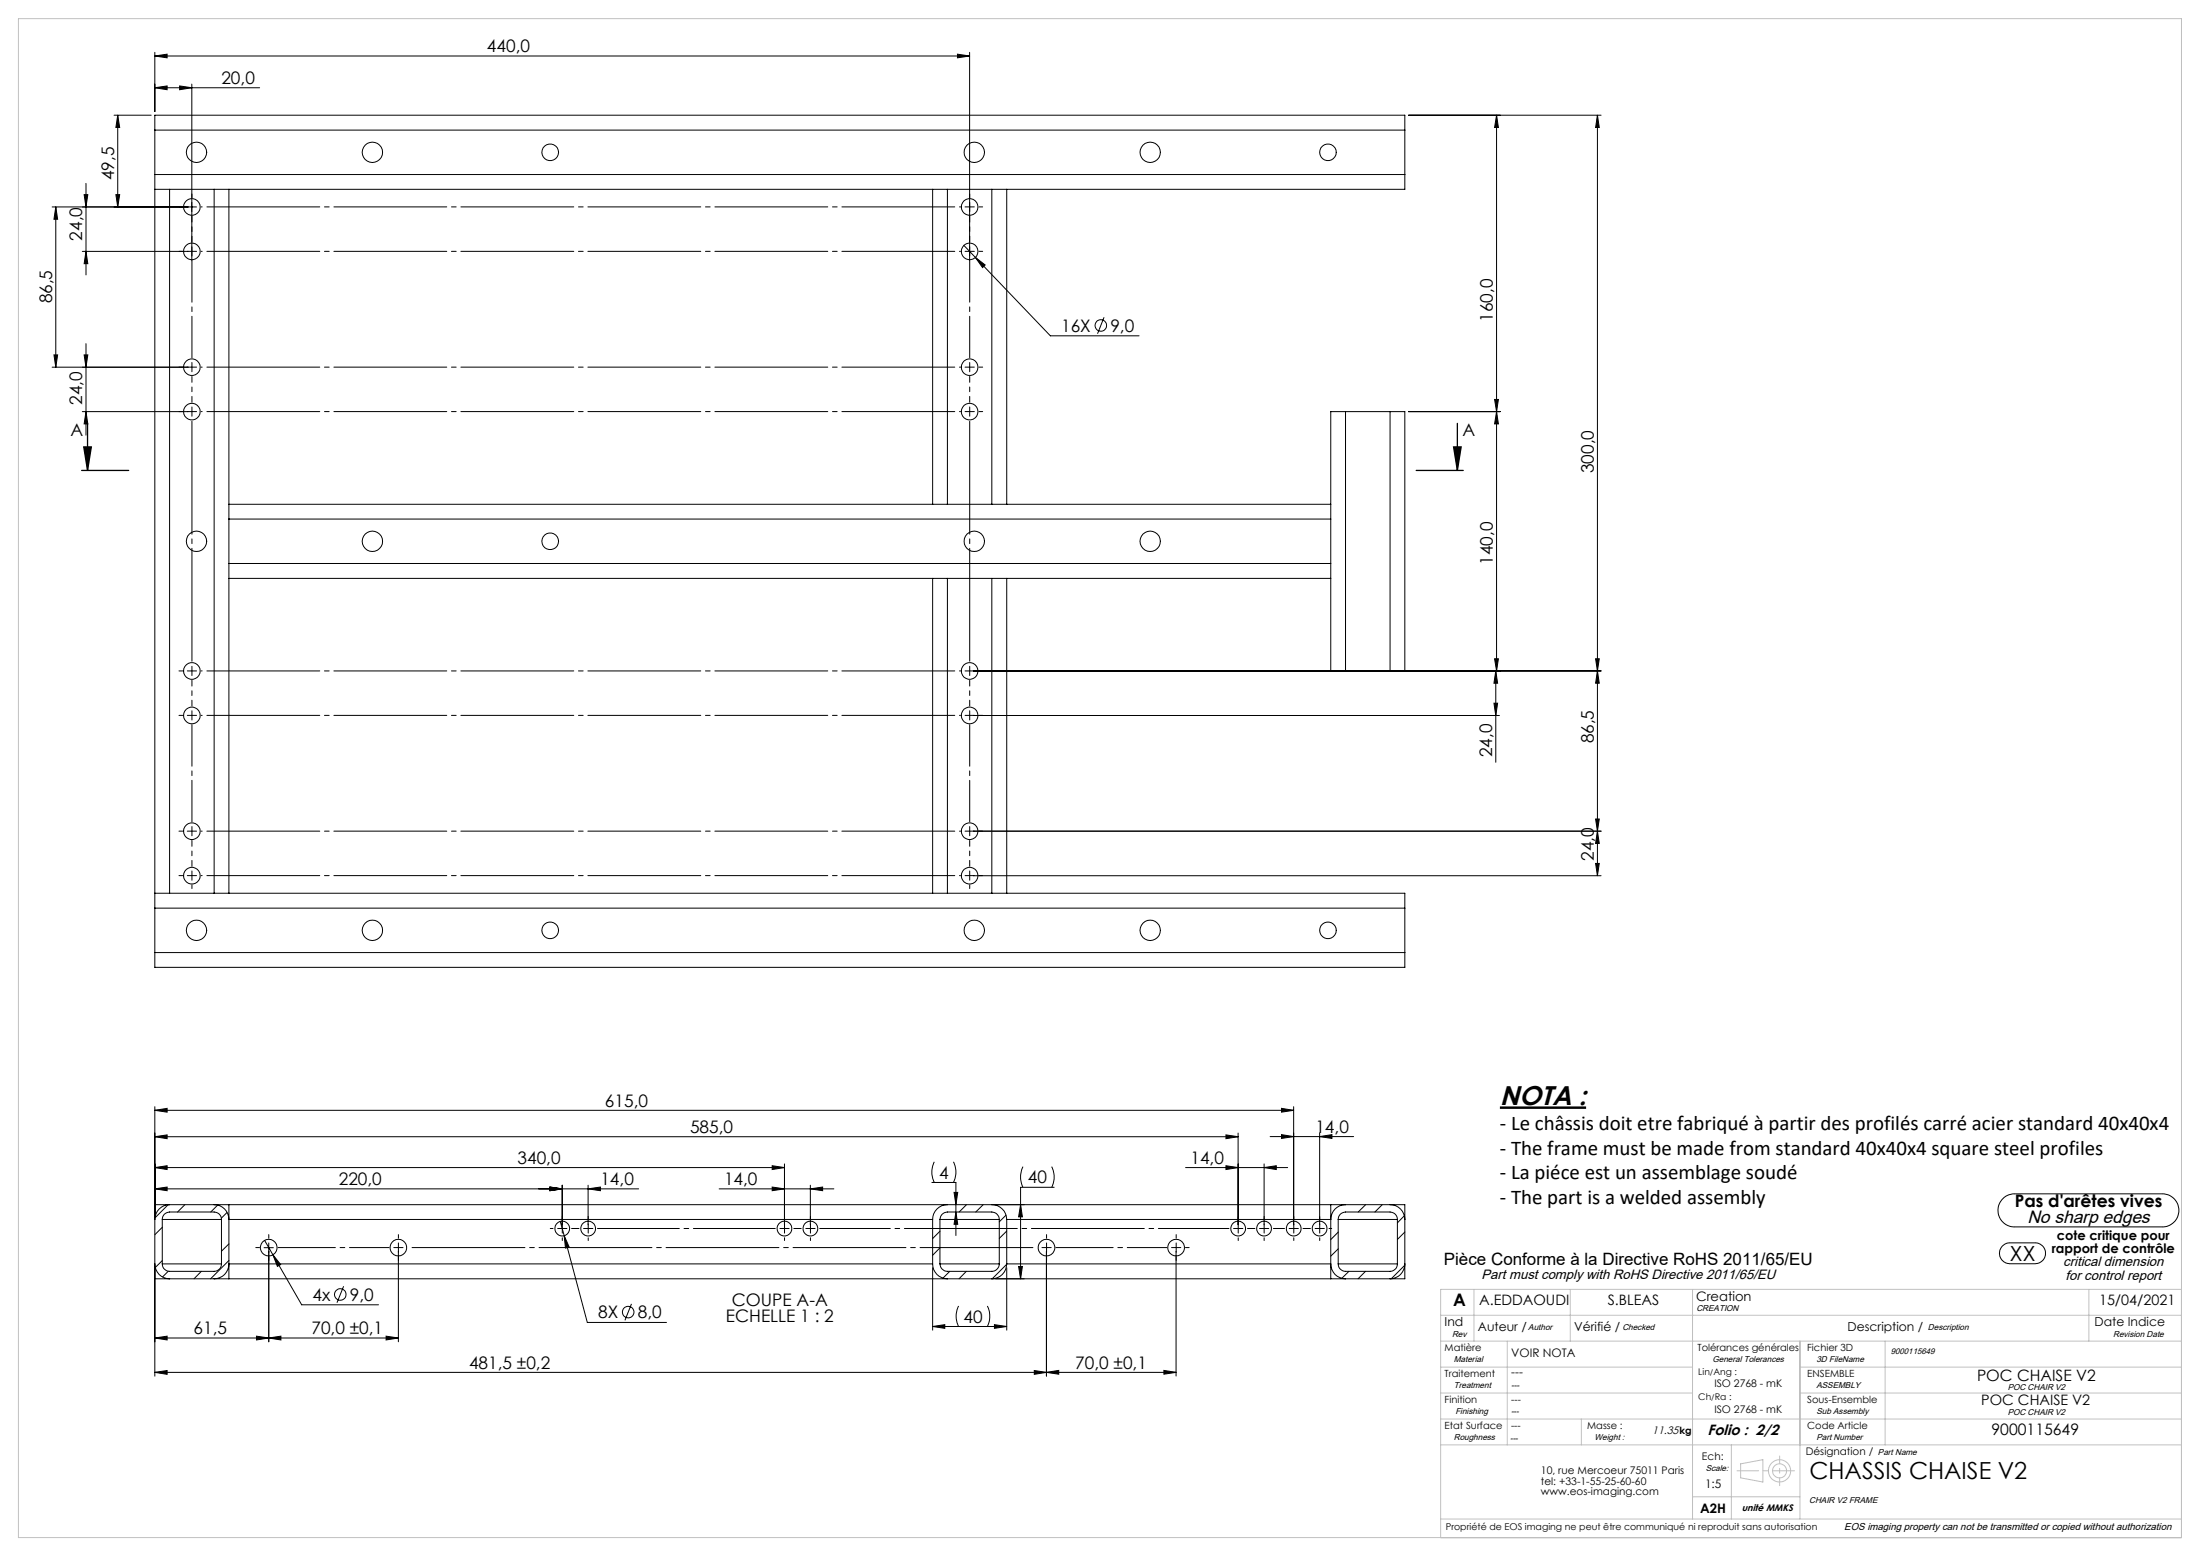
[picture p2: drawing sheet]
<svg xmlns="http://www.w3.org/2000/svg" width="594mm" height="420mm" viewBox="0 0 594 420" stroke-linecap="round" stroke-linejoin="round" font-family="sans-serif">
<g fill="none" stroke="#000" stroke-width=".27">
<path d="M41.8 15.1l3.3-.5v1zM41.8 14.1v16M41.8 15.1h220M258.5 14.6l3.3 .5-3.3 .5zM261.8 14.1v56.3M30.8 31.1h10M31.8 31.1v24.8M31.8 31.1l.5 3.3h-1zM41.8 35.1v-4h337.5v4M41.8 35.1v12M41.8 35.1h337.5M41.8 23.7l3.3-.5v1z"/>
<path d="M41.8 23.7h28.3M48.5 23.2l3.3 .5-3.3 .5zM51.8 22.7v47.7M379.3 35.1v12M380.3 31.1h52M404.1 31.1v150M404.1 31.1l.5 3.3h-1.1zM431.3 31.1l.5 3.3h-1zM431.3 31.1v205.3M14.1 55.9h39M15.1 55.9v43.2M15.1 55.9l.5 3.3h-1z"/>
<path d="M22.7 52.5h1l-.5 3.4zM23.2 49.5v24.7M31.3 52.5h1l-.5 3.4zM41.8 47.1v4M41.8 51.1h4M41.8 51.1v190M41.8 47.1h337.5M45.8 51.1h12M45.8 51.1v190M57.8 51.1h4M57.8 51.1v190M61.8 51.1h190"/>
<path d="M61.8 51.1v85M251.8 51.1h4M251.8 51.1v85M255.8 51.1h12M255.8 51.1v85M267.8 51.1h4M267.8 51.1v85M271.8 51.1v85M379.3 47.1v4h-107.5M22.2 67.9h28.6M23.2 67.9l.5 3.3h-1zM260.2 66.2l23.4 24.4h24"/>
<path d="M263.3 69.5l2.7 2-.7 .7zM14.1 99.1h36.7M14.6 95.8h1l-.5 3.3zM22.7 95.8h1l-.5 3.3zM23.2 92.8v24.7M298.1 85.6l-1.8 4.5M22.2 111.1h28.6M23.2 111.1l.5 3.3h-1zM363.3 111.1h-4v25M363.3 111.1v70h-4v-25M363.3 111.1h12M375.3 111.1h4v70h-4z"/>
<path d="M380.3 111.1h24.8M403.5 107.8h1.1l-.5 3.3zM404.1 111.1l.5 3.3h-1.1zM61.8 136.1v4M61.8 136.1h190M251.8 136.1h4M255.8 136.1h12M267.8 136.1h4M271.8 136.1h87.5M359.3 136.1v4M61.8 152.1v4M61.8 140.1v12"/>
<path d="M61.8 156.1v85M61.8 140.1h297.5M61.8 152.1h297.5M61.8 156.1h190M251.8 156.1h4M251.8 156.1v85M255.8 156.1h12M255.8 156.1v85M267.8 156.1h4M267.8 156.1v85M271.8 156.1v85M271.8 156.1h87.5"/>
<path d="M359.3 152.1v4M359.3 140.1v12M403.5 177.8h1.1l-.5 3.3zM430.8 177.8h1l-.5 3.3zM262.8 181.1h169.5M262.8 193.1h142M403.4 189.8h1l-.5 3.3zM403.9 181.1l.5 3.3h-1zM403.9 181.1v24.7M431.3 181.1l.5 3.3h-1zM262.8 224.3h169.5M262.8 236.4h169.5"/>
<path d="M430.8 221.1h1l-.5 3.2zM430.8 233.1h1l-.5 3.3zM431.3 224.3l.5 3.4h-1zM41.8 257.1v4h337.5v-4M41.8 241.1v4M41.8 241.1h4M41.8 245.1v12M41.8 257.1h337.5M41.8 245.1h337.5M45.8 241.1h12M57.8 241.1h4M61.8 241.1h190"/>
<path d="M251.8 241.1h4M255.8 241.1h12M267.8 241.1h4M271.8 241.1h107.5v4M379.3 245.1v12M41.8 299.7l3.3-.5v1zM41.8 298.7v29.5M41.8 299.7h307.5M346 299.2l3.3 .5-3.3 .5zM349.3 298.7v31.9M41.8 315.2l3.3-.5v1zM41.8 306.8l3.3-.5v1.1z"/>
<path d="M41.8 315.2h170M41.8 306.8h292.5M151.8 319.9v10.7M158.8 319.9v10.7M208.5 314.7l3.3 .5-3.3 .5zM211.8 314.2v16.4M218.8 319.9v10.7M251.6 319.2h6.5v14.3M252.3 313.6a6.1 6.1 0 0 0 0 5.6M257.4 313.6a6.1 6.1 0 0 1 0 5.6M276.2 314.9a6.4 6.4 0 0 0 0 5.6M284 314.9a6.1 6.1 0 0 1 0 5.6"/>
<path d="M320.1 315.2h27.6M331 306.3l3.3 .5-3.3 .6zM331 314.7l3.3 .5-3.3 .5zM334.3 305.8v24.8M341.3 315.2l3.3-.5v1zM341.3 314.2v16.4M342.9 306.8h22.6M346 306.3l3.3 .5-3.3 .5zM356.3 306.8l3.3-.5v1zM356.3 305.8v24.8M41.8 320.9l3.3-.5v1zM41.8 329.2v-4h337.5v4"/>
<path d="M41.8 329.2v12M41.8 320.9h130.6M43.8 329.2a1.99 1.99 0 0 1 2-2.1h12a1.99 1.99 0 0 1 2 2.1M43.8 329.2v12M43.8 329.2h16M43.8 331.3l-2 2M45.4 325.2l-3.6 3.6M45.8 325.2a4 4 0 0 0-4 4M49.9 325.2l-2 1.9M57.8 325.2a4 4 0 0 1 4 4M58.8 325.3l-1.9 1.8M59.8 329.2v12"/>
<path d="M61.3 327.3l-1.5 1.5M61.8 325.2v4M61.8 329.2v12M61.8 329.2h190M61.8 335.8l-2 1.9M71.3 336.8h2.5M71.4 334.8l10.1 17.4h20.7M72.6 335.5v26.7M73.7 338.7l2.1 2.6-.9 .5zM107.6 337.8v24.4M148.5 320.4l3.3 .5-3.3 .5zM151.3 329.7l1 3.8"/>
<path d="M152.3 333.5l1.4 3.1-1 .3zM152.3 333.5l6.3 23.5h21.4M158.8 320.9l3.3-.5v1zM194.2 320.9h30.9M208.5 320.4l3.3 .5-3.3 .5zM218.8 320.9l3.3-.5v1zM251.8 329.2v12M253.8 332.3l-2 2M253.8 336.8l-2 2M253.8 329.2a2.05 2.05 0 0 1 2-2.1h12a2.05 2.05 0 0 1 2 2.1M253.8 329.2v12M253.8 329.2h16"/>
<path d="M255.8 325.2a4 4 0 0 0-4 4M257.6 321.9h1l-.5 3.3zM258.1 327.1l.5 3.4h-1zM260.9 325.2l-1.9 1.9M265.5 325.2l-2 1.9M267.8 325.2a4 4 0 0 1 4 4M269.8 329.2v12M271.6 328l-1.8 1.8M271.8 329.2v12M271.8 332.3l-2 2M271.8 329.2h87.5M275.6 325.2l.4 3.3h-1z"/>
<path d="M282.5 337.8v33.7M284.6 320.5h-9v24.7M317.5 337.8v33.6M359.3 325.2v4M359.3 329.2v12M361.3 332.6l-2 2M361.3 337.1l-2 2M361.3 329.2a1.99 1.99 0 0 1 2-2.1h12a1.99 1.99 0 0 1 2 2.1M361.3 329.2v12M361.3 329.2h16M363.3 325.2a4 4 0 0 0-4 4M368.7 325.2l-2 1.9"/>
<path d="M373.2 325.2l-2 1.9M375.3 325.2a4 4 0 0 1 4 4M377.3 329.2v12M379.2 328.2l-1.9 1.9M379.3 332.5l-2 2.1M379.3 329.2v12M540.6 336.4l.7-.6 1.1-.3h7.1a2.82 2.82 0 0 1 2.8 2.8 2.82 2.82 0 0 1-2.8 2.8h-6.8a2.83 2.83 0 0 1-2.6-1.6 2.83 2.83 0 0 1 .5-3.1zM540.9 323.4l1.2-.8 1.5-.4h40.2a4.5 4.5 0 0 1 4.5 4.5 4.5 4.5 0 0 1-4.5 4.5h-39.9a4.5 4.5 0 0 1-4.1-2.9 4.5 4.5 0 0 1 1.1-4.9zM41.8 341.2a4 4 0 0 0 4 4M41.8 341.2v4h337.5v-4M41.8 342.2v29.3M43.8 341.2a1.99 1.99 0 0 0 2 2h12a1.99 1.99 0 0 0 2-2"/>
<path d="M43.8 341.2h16M43.8 340.3l-1.9 1.8M45.4 343.1l-1.5 1.6M54.4 343.2l-2 2M61.8 341.2a4 4 0 0 1-4 4M61.8 341.2v4M61.8 341.2h190M61.8 340.2l-4.9 5M92.8 347.2l-1.8 4.4M170.5 351.9l-1.8 4.5M251.8 341.2a4 4 0 0 0 4 4M251.8 358.1l3.3-.5v.9z"/>
<path d="M251.8 342.2v16.8M251.8 358.1h20M253.8 341.2a2.05 2.05 0 0 0 2 2h12a2.05 2.05 0 0 0 2-2M253.8 341.2h16M256.4 343.2l-1.8 1.8M258.8 352.5a6.1 6.1 0 0 0 0 5.6M260.9 343.2l-2 2M266.6 352.5a6.4 6.4 0 0 1 0 5.6M268.5 357.6l3.3 .5-3.3 .4zM271.8 341.2a4 4 0 0 1-4 4M271.8 341.2h87.5M271.8 342.2v16.8"/>
<path d="M271.8 341.3l-3.9 3.9M275 341.9h1l-.4 3.3zM359.3 341.2a4 4 0 0 0 4 4M359.3 341.2v4M361.3 341.2a1.99 1.99 0 0 0 2 2h12a1.99 1.99 0 0 0 2-2M361.3 341.2h16M364.2 343.2l-1.9 1.8M368.7 343.2l-2 2M379.3 341.5l-3.6 3.6M379.3 341.2a4 4 0 0 1-4 4M41.8 361.2l3.3-.5v1zM41.8 370.4l3.3-.5v1.1z"/>
<path d="M69.3 360.7l3.3 .5-3.3 .5zM72.6 361.2l3.2-.5v1zM104.2 360.7l3.4 .5-3.4 .5zM107.6 361.2h-65.8M279.3 369.9l3.2 .5-3.2 .6zM282.5 370.4l3.4-.5v1zM314.3 369.9l3.2 .5-3.2 .5zM317.5 370.4h-275.7"/>
<circle cx="51.8" cy="55.9" r="2.24"/>
<circle cx="53.1" cy="41.1" r="2.75"/>
<circle cx="100.5" cy="41.1" r="2.75"/>
<circle cx="148.6" cy="41.1" r="2.25"/>
<circle cx="261.8" cy="55.9" r="2.25"/>
<circle cx="263.1" cy="41.1" r="2.75"/>
<circle cx="310.6" cy="41.1" r="2.75"/>
<circle cx="358.5" cy="41.1" r="2.24"/>
<circle cx="51.8" cy="67.8" r="2.24"/>
<circle cx="261.8" cy="67.9" r="2.25"/>
<circle cx="51.8" cy="99.1" r="2.24"/>
<circle cx="261.8" cy="99.1" r="2.25"/>
<circle cx="297.2" cy="87.9" r="1.55"/>
<circle cx="51.8" cy="111.1" r="2.24"/>
<circle cx="261.8" cy="111.1" r="2.25"/>
<circle cx="53.1" cy="146.1" r="2.75"/>
<circle cx="100.5" cy="146.1" r="2.75"/>
<circle cx="148.5" cy="146.1" r="2.26"/>
<circle cx="263.1" cy="146.1" r="2.75"/>
<circle cx="310.6" cy="146.1" r="2.75"/>
<circle cx="51.8" cy="193.1" r="2.24"/>
<circle cx="51.8" cy="181.1" r="2.25"/>
<circle cx="261.8" cy="193.1" r="2.25"/>
<circle cx="261.8" cy="181.1" r="2.26"/>
<circle cx="51.8" cy="236.4" r="2.24"/>
<circle cx="51.8" cy="224.4" r="2.25"/>
<circle cx="261.8" cy="236.4" r="2.25"/>
<circle cx="261.8" cy="224.4" r="2.26"/>
<circle cx="53.1" cy="251.1" r="2.75"/>
<circle cx="100.5" cy="251.1" r="2.75"/>
<circle cx="148.6" cy="251.1" r="2.25"/>
<circle cx="263.1" cy="251.1" r="2.75"/>
<circle cx="310.6" cy="251.1" r="2.75"/>
<circle cx="358.5" cy="251.1" r="2.24"/>
<circle cx="72.6" cy="336.8" r="2.25"/>
<circle cx="107.6" cy="336.8" r="2.24"/>
<circle cx="151.8" cy="331.6" r="2"/>
<circle cx="158.8" cy="331.6" r="2.01"/>
<circle cx="211.8" cy="331.6" r="2"/>
<circle cx="218.8" cy="331.6" r="2"/>
<circle cx="282.5" cy="336.8" r="2.24"/>
<circle cx="317.6" cy="336.8" r="2.25"/>
<circle cx="334.3" cy="331.6" r="2"/>
<circle cx="341.3" cy="331.6" r="2"/>
<circle cx="349.3" cy="331.6" r="2.01"/>
<circle cx="356.3" cy="331.6" r="2"/>
<circle cx="91.9" cy="349.4" r="1.56"/>
<circle cx="169.6" cy="354.2" r="1.55"/>
</g>
<path d="M405 299h23.2" fill="none" stroke="#000" stroke-width=".66" stroke-linecap="butt"/>
<path d="M23.6 114.3v12.7M393.5 114.3v12.7M22 127h12.7M22.6 120.6h2.1l-1.1 6.4zM382.4 127h12.7M392.5 120.6h2l-1 6.4z" fill="none" stroke="#000" stroke-width=".35"/>
<g fill="none" stroke="#c0c0c0" stroke-width=".27">
<path d="M5 5h584v410h-584zM389 355h200M398 348v14M424 348v14M457 348v62M564 348v14M589 348h-200v67M389 376h68M389 369h68M389 362h200M407 362v28M486 362v48"/>
<path d="M486 376h103M486 369h103M509 362v28M389 390h200M389 383h200M427 383v7M467.5 390v20M470 395.1l6-1.1v6l-6-1.1zM389 410h200M457 404h29"/>
<circle cx="480.5" cy="397" r="1.9"/>
<circle cx="480.5" cy="397" r="3"/>
</g>
<g fill="none" stroke="#000" stroke-width=".27" stroke-dasharray="30.5 1.3 1.3 1.3">
<path d="M49.3 55.8h-1M51.8 53.3v-1M261.8 55.8v-1.2M261.8 55.8h-1.2M261.8 55.8v1.3M261.8 55.8h1.3M261.8 53.3v-1M264.3 55.8h1M49.3 67.8h-1M51.8 67.8v-1.2M51.8 67.8h-1.2M51.8 67.8v1.3"/>
<path d="M51.8 67.8h1.3M261.8 67.8v-1.2M261.8 67.8h-1.2M261.8 67.8v1.3M261.8 67.8h1.3M264.3 67.8h1M49.3 99.1h-1M51.8 99.1v-1.3M51.8 99.1h-1.2M51.8 99.1v1.2M51.8 99.1h1.3M261.8 99.1v-1.3"/>
<path d="M261.8 99.1h-1.2M261.8 99.1v1.2M261.8 99.1h1.3M264.3 99.1h1M49.3 111.1h-1M51.8 111.1v-1.3M51.8 111.1h-1.2M51.8 111.1v1.2M51.8 111.1h1.3M261.8 111.1v-1.3M261.8 111.1h-1.2M261.8 111.1v1.2"/>
<path d="M261.8 111.1h1.3M264.3 111.1h1M49.3 181.1h-1M49.3 193.1h-1M51.8 181.1v-1.3M51.8 181.1h-1.2M51.8 181.1v1.2M51.8 181.1h1.3M51.8 193.1v-1.3M51.8 193.1h-1.2M51.8 193.1v1.2M51.8 193.1h1.3"/>
<path d="M261.8 181.1v-1.3M261.8 181.1h-1.2M261.8 181.1v1.2M261.8 181.1h1.3M261.8 193.1v-1.3M261.8 193.1h-1.2M261.8 193.1v1.2M261.8 193.1h1.3M264.3 181.1h1M264.3 193.1h1M49.3 236.3h-1M49.3 224.3h-1"/>
<path d="M51.8 236.3v-1.2M51.8 236.3h-1.2M51.8 236.3v1.3M51.8 236.3h1.3M51.8 238.8v1M51.8 224.3v-1.2M51.8 224.3h-1.2M51.8 224.3v1.3M51.8 224.3h1.3M261.8 224.3v-1.2M261.8 224.3h-1.2M261.8 224.3v1.3"/>
<path d="M261.8 224.3h1.3M261.8 236.3v-1.2M261.8 236.3h-1.2M261.8 236.3v1.3M261.8 236.3h1.3M261.8 238.8v1M264.3 224.3h1M264.3 236.3h1M70.1 336.7h-1M72.6 334.2v-1M72.6 339.2v1M107.6 336.7v-1.2"/>
<path d="M107.6 336.7h-1.3M107.6 336.7v1.3M107.6 336.7h1.2M107.6 334.2v-1M107.6 339.2v1M149.3 331.6h-.7M151.8 331.6v-1.3M151.8 331.6h-1.2M151.8 331.6v1.2M151.8 331.6h1.3M151.8 329.1v-.8M151.8 334.1v.7"/>
<path d="M154.3 331.6h2M158.8 331.6v-1.3M158.8 331.6h-1.2M158.8 331.6v1.2M158.8 331.6h1.3M158.8 329.1v-.8M158.8 334.1v.7M211.8 331.6v-1.3M211.8 331.6h-1.2M211.8 331.6v1.2M211.8 331.6h1.3M211.8 329.1v-.8"/>
<path d="M211.8 334.1v.7M214.3 331.6h2M218.8 331.6v-1.3M218.8 331.6h-1.2M218.8 331.6v1.2M218.8 331.6h1.3M218.8 329.1v-.8M218.8 334.1v.7M282.6 336.7v-1.2M282.6 336.7h-1.3M282.6 336.7v1.3M282.6 336.7h1.2"/>
<path d="M282.6 334.2v-1M282.6 339.2v1M317.6 336.7v-1.2M317.6 336.7h-1.3M317.6 336.7v1.3M317.6 336.7h1.2M317.6 334.2v-1M317.6 339.2v1M320.1 336.7h1M334.3 331.6v-1.3M334.3 331.6h-1.2M334.3 331.6v1.2"/>
<path d="M334.3 331.6h1.3M334.3 329.1v-.8M334.3 334.1v.7M336.8 331.6h2M341.3 331.6v-1.3M341.3 331.6h-1.2M341.3 331.6v1.2M341.3 331.6h1.3M341.3 329.1v-.8M341.3 334.1v.7M343.8 331.6h3M349.3 331.6v-1.3"/>
<path d="M349.3 331.6h-1.2M349.3 331.6v1.2M349.3 331.6h1.3M349.3 329.1v-.8M349.3 334.1v.7M351.8 331.6h2M356.3 331.6v-1.3M356.3 331.6h-1.2M356.3 331.6v1.2M356.3 331.6h1.3M356.3 329.1v-.8M356.3 334.1v.7"/>
<path d="M358.8 331.6h.8"/>
</g>
<path d="M51.8 65.3v-7M261.8 65.3v-7M51.8 108.6v-7M261.8 108.6v-7M51.8 190.6v-7M261.8 190.6v-7M51.8 233.8v-7M261.8 233.8v-7" fill="none" stroke="#000" stroke-width=".27" stroke-dasharray="30.5 1.3 1.3 1.3" stroke-dashoffset="28.9"/>
<path d="M51.8 96.6v-26.3M261.8 96.6v-26.3M51.8 221.8v-26.2M261.8 221.8v-26.2" fill="none" stroke="#000" stroke-width=".27" stroke-dasharray="30.5 1.3 1.3 1.3" stroke-dashoffset="19.3"/>
<path d="M51.8 178.6v-65M261.8 178.6v-65" fill="none" stroke="#000" stroke-width=".27" stroke-dasharray="30.5 1.3 1.3 1.3" stroke-dashoffset="-.1"/>
<path d="M54.3 55.8h205M54.3 67.8h205M54.3 99.1h205M54.3 111.1h205M54.3 181.1h205M54.3 193.1h205M54.3 224.3h205M54.3 236.3h205" fill="none" stroke="#000" stroke-width=".27" stroke-dasharray="30.5 1.3 1.3 1.3" stroke-dashoffset="-1.5"/>
<path d="M75.1 336.7h30M285.1 336.7h30" fill="none" stroke="#000" stroke-width=".27" stroke-dasharray="30.5 1.3 1.3 1.3" stroke-dashoffset="15"/>
<path d="M110.1 336.7h170" fill="none" stroke="#000" stroke-width=".27" stroke-dasharray="30.5 1.3 1.3 1.3" stroke-dashoffset="-1.2"/>
<path d="M161.3 331.6h48" fill="none" stroke="#000" stroke-width=".27" stroke-dasharray="30.5 1.3 1.3 1.3" stroke-dashoffset="8.4"/>
<path d="M221.3 331.6h110.5" fill="none" stroke="#000" stroke-width=".27" stroke-dasharray="30.5 1.3 1.3 1.3" stroke-dashoffset="11.4"/>
<path d="M484.5 397h-15.5" fill="none" stroke="#c0c0c0" stroke-width=".27" stroke-dasharray="30.5 1.3 1.3 1.3" stroke-dashoffset="24.6"/>
<path d="M480.5 393v8" fill="none" stroke="#c0c0c0" stroke-width=".27" stroke-dasharray="30.5 1.3 1.3 1.3" stroke-dashoffset="28.4"/>
<g fill="#000">
<path d="M31.8 31.1l.5 3.3h-1zM31.3 52.5h1l-.5 3.4zM22.7 52.5h1l-.5 3.4zM23.2 67.9l.5 3.3h-1zM22.7 95.8h1l-.5 3.3zM23.2 111.1l.5 3.3h-1zM431.3 31.1l.5 3.3h-1zM430.8 177.8h1l-.5 3.3zM403.9 181.1l.5 3.3h-1zM403.4 189.8h1l-.5 3.3zM431.3 181.1l.5 3.3h-1zM430.8 221.1h1l-.5 3.2zM404.1 31.1l.5 3.3h-1.1zM403.5 107.8h1.1l-.5 3.3zM404.1 111.1l.5 3.3h-1.1zM403.5 177.8h1.1l-.5 3.3z"/>
<path d="M15.1 55.9l.5 3.3h-1zM14.6 95.8h1l-.5 3.3z"/>
<path d="M263.3 69.5l2 2.7 .7-.7zM41.8 23.7l3.3-.5v1zM48.5 23.2l3.3 .5-3.3 .5zM41.8 15.1l3.3-.5v1zM258.5 14.6l3.3 .5-3.3 .5z"/>
<path d="M392.5 120.6h2l-1 6.4zM22.6 120.6h2.1l-1.1 6.4z"/>
<path d="M430.8 233.1h1l-.5 3.3zM431.3 224.3l.5 3.4h-1z"/>
<path d="M356.3 306.8l3.3-.5v1zM346 306.3l3.3 .5-3.3 .5zM268.5 357.6l3.3 .5-3.3 .4zM251.8 358.1l3.3-.5v.9z"/>
<path d="M73.7 338.7l1.2 3.1 .9-.5zM152.3 333.5l.4 3.4 1-.3zM41.8 361.2l3.3-.5v1zM69.3 360.7l3.3 .5-3.3 .5zM41.8 370.4l3.3-.5v1.1zM279.3 369.9l3.2 .5-3.2 .6zM41.8 320.9l3.3-.5v1zM148.5 320.4l3.3 .5-3.3 .5zM148.5 320.4l3.3 .5-3.3 .5zM158.8 320.9l3.3-.5v1zM41.8 315.2l3.3-.5v1zM208.5 314.7l3.3 .5-3.3 .5zM208.5 320.4l3.3 .5-3.3 .5zM218.8 320.9l3.3-.5v1zM41.8 306.8l3.3-.5v1.1zM331 306.3l3.3 .5-3.3 .6zM331 314.7l3.3 .5-3.3 .5zM341.3 315.2l3.3-.5v1zM41.8 299.7l3.3-.5v1zM346 299.2l3.3 .5-3.3 .5zM275 341.9h1l-.4 3.3zM275.6 325.2l.4 3.3h-1zM258.1 327.1l.5 3.4h-1zM257.6 321.9h1l-.5 3.3z"/>
<path d="M72.6 361.2l3.2-.5v1zM104.2 360.7l3.4 .5-3.4 .5zM282.5 370.4l3.4-.5v1zM314.3 369.9l3.2 .5-3.2 .5z"/>
</g>
<text font-size="7.3" x="405" y="298.2">NOTA :</text>
<text font-size="6.3" x="488.6" y="399.3">CHASSIS CHAISE V2</text>
<g font-size="5.6">
<text x="405" y="305">- Le châssis doit etre fabriqué à partir des profilés carré acier standard 40x40x4</text>
<text x="405" y="311.6">- The frame must be made from standard 40x40x4 square steel profiles</text>
<text x="405" y="318.3">- La piéce est un assemblage soudé</text>
<text x="405" y="324.9">- The part is a welded assembly</text>
<text x="542.7" y="340.3">XX</text>
</g>
<text font-size="4.8" x="547.4" y="330.1">No sharp edges</text>
<g font-size="4.7">
<text x="131.5" y="14.1">440,0</text>
<text x="59.8" y="22.7">20,0</text>
<text x="30.8" y="48.6" transform="rotate(-90 30.8 48.6)">49,5</text>
<text x="22.2" y="64.9" transform="rotate(-90 22.2 64.9)">24,0</text>
<text x="14.1" y="81.9" transform="rotate(-90 14.1 81.9)">86,5</text>
<text x="286.5" y="89.5">16X</text>
<text x="299.8" y="89.5">9,0</text>
<text x="403.1" y="86.8" transform="rotate(-90 403.1 86.8)">160,0</text>
<text x="22.2" y="109.3" transform="rotate(-90 22.2 109.3)">24,0</text>
<text x="19" y="117.7">A</text>
<text x="394.8" y="117.7">A</text>
<text x="430.3" y="127.7" transform="rotate(-90 430.3 127.7)">300,0</text>
<text x="403.1" y="152.5" transform="rotate(-90 403.1 152.5)">140,0</text>
<text x="430.3" y="200.7" transform="rotate(-90 430.3 200.7)">86,5</text>
<text x="402.9" y="204.4" transform="rotate(-90 402.9 204.4)">24,0</text>
<text x="430.3" y="232.4" transform="rotate(-90 430.3 232.4)">24,0</text>
<text x="163.3" y="298.7">615,0</text>
<text x="186.3" y="305.8">585,0</text>
<text x="355.2" y="305.8">14,0</text>
<text x="139.7" y="314.1">340,0</text>
<text x="321.4" y="314.1">14,0</text>
<text x="91.5" y="319.9">220,0</text>
<text x="162.1" y="319.9">14,0</text>
<text x="195.5" y="319.9">14,0</text>
<text x="253.6" y="318.1">4</text>
<text x="277.5" y="319.5">40</text>
<text x="544" y="325.7">Pas d'arêtes vives</text>
<text x="84.4" y="351.1">4x</text>
<text x="94.5" y="351.1">9,0</text>
<text x="197.6" y="352.4">COUPE A-A</text>
<text x="392.3" y="352.5">A</text>
<text x="161.5" y="355.9">8X</text>
<text x="172.2" y="355.9">8,0</text>
<text x="196" y="356.9">ECHELLE 1 : 2</text>
<text x="260.1" y="357">40</text>
<text x="52.3" y="360.1">61,5</text>
<text x="84.1" y="360.1">70,0 ±0,1</text>
<text x="126.6" y="369.4">481,5 ±0,2</text>
<text x="290.3" y="369.4">70,0 ±0,1</text>
</g>
<text font-size="4.6" x="389.9" y="341.5">Pièce Conforme à la Directive RoHS 2011/65/EU</text>
<text font-size="4.3" x="537.7" y="387.5">9000115649</text>
<text font-size="4.2" x="533.8" y="372.7">POC CHAISE V2</text>
<text font-size="4" x="461" y="387.3">Folio : 2/2</text>
<g font-size="3.9">
<text x="399.4" y="352.3">A.EDDAOUDI</text>
<text x="434.1" y="352.3">S.BLEAS</text>
<text x="566.7" y="352.3">15/04/2021</text>
<text x="535" y="379.2">POC CHAISE V2</text>
</g>
<g font-size="3.7">
<text x="557.1" y="341.8">critical dimension</text>
<text x="400" y="345.3">Part must comply with RoHS Directive 2011/65/EU</text>
<text x="557.7" y="345.4">for control report</text>
</g>
<g font-size="3.5">
<text x="555.4" y="334.8">cote critique pour</text>
<text x="554" y="338.3">rapport de contrôle</text>
<text x="457.9" y="351.1">Creation</text>
<text x="459.1" y="408.3">A2H</text>
</g>
<g font-size="3.3">
<text x="390" y="358">Ind</text>
<text x="399" y="359.3">Auteur /</text>
<text x="425" y="359.3">Vérifié /</text>
<text x="498.9" y="359.3">Description /</text>
<text x="565.5" y="358">Date Indice</text>
</g>
<g font-size="3.2">
<text x="408" y="366.2">VOIR NOTA</text>
<text x="408.1" y="371.5">---</text>
<text x="460.4" y="401.7">1:5</text>
</g>
<text font-size="2.9" x="446.1" y="387.2">11.35kg</text>
<g font-size="2.8">
<text x="462.9" y="374.4">ISO 2768 - mK</text>
<text x="408" y="378.6">---</text>
<text x="462.9" y="381.3">ISO 2768 - mK</text>
<text x="408" y="385.7">---</text>
<text x="459.5" y="394.1">Ech:</text>
<text x="487.5" y="392.7">Désignation /</text>
<text x="416" y="398">10, rue Mercoeur 75011 Paris</text>
<text x="416" y="400.8">tel: +33-1-55-25-60-60</text>
<text x="416" y="403.6">www.eos-imaging.com</text>
</g>
<g font-size="2.7">
<text x="390" y="364.7">Matière</text>
<text x="458.3" y="364.7">Tolérances générales</text>
<text x="487.9" y="364.7">Fichier 3D</text>
<text x="390" y="371.6">Traitement</text>
<text x="487.9" y="371.6">ENSEMBLE</text>
<text x="390" y="378.6">Finition</text>
<text x="487.9" y="378.6">Sous-Ensemble</text>
<text x="390" y="385.7">Etat Surface</text>
<text x="428.5" y="385.7">Masse :</text>
<text x="487.9" y="385.7">Code Article</text>
<text x="497.9" y="412.9">EOS imaging property can not be transmitted or copied without authorization</text>
</g>
<text font-size="2.6" x="470.3" y="407.9">unité MMKS</text>
<g font-size="2.5">
<text x="458.5" y="371">Lin Ang :</text>
<text x="458.5" y="377.9">Ch Ra :</text>
<text x="390.4" y="412.9">Propriété de EOS imaging ne peut être communiqué ni reproduit sans autorisation</text>
</g>
<g font-size="2.3">
<text x="458" y="353.8">CREATION</text>
<text x="412.6" y="359.1">Author</text>
<text x="438" y="359.1">Checked</text>
<text x="520.5" y="359.1">Description</text>
<text x="392" y="360.8">Rev</text>
<text x="570.5" y="360.8">Revision Date</text>
<text x="392.5" y="367.8">Material</text>
<text x="462.4" y="367.8">General Tolerances</text>
<text x="490.4" y="367.8">3D FileName</text>
<text x="392.5" y="374.8">Treatment</text>
<text x="408" y="374.8">---</text>
<text x="490.4" y="374.8">ASSEMBLY</text>
<text x="542.1" y="375.1">POC CHAIR V2</text>
<text x="392.9" y="381.8">Finishing</text>
<text x="408" y="381.6">---</text>
<text x="490.4" y="381.8">Sub Assembly</text>
<text x="542.1" y="381.9">POC CHAIR V2</text>
<text x="392.5" y="388.8">Roughness</text>
<text x="407.8" y="389.1">---</text>
<text x="430.5" y="388.8">Weight :</text>
<text x="490.4" y="388.8">Part Number</text>
<text x="507" y="392.8">Part Name</text>
<text x="460.5" y="397">Scale:</text>
<text x="488.5" y="405.7">CHAIR V2 FRAME</text>
</g>
<text font-size="2.2" x="510.5" y="365.5">9000115649</text>
<g font-size="2.1">
<text x="461.7" y="371">/</text>
<text x="462.1" y="377.9">/</text>
</g>
</svg>
